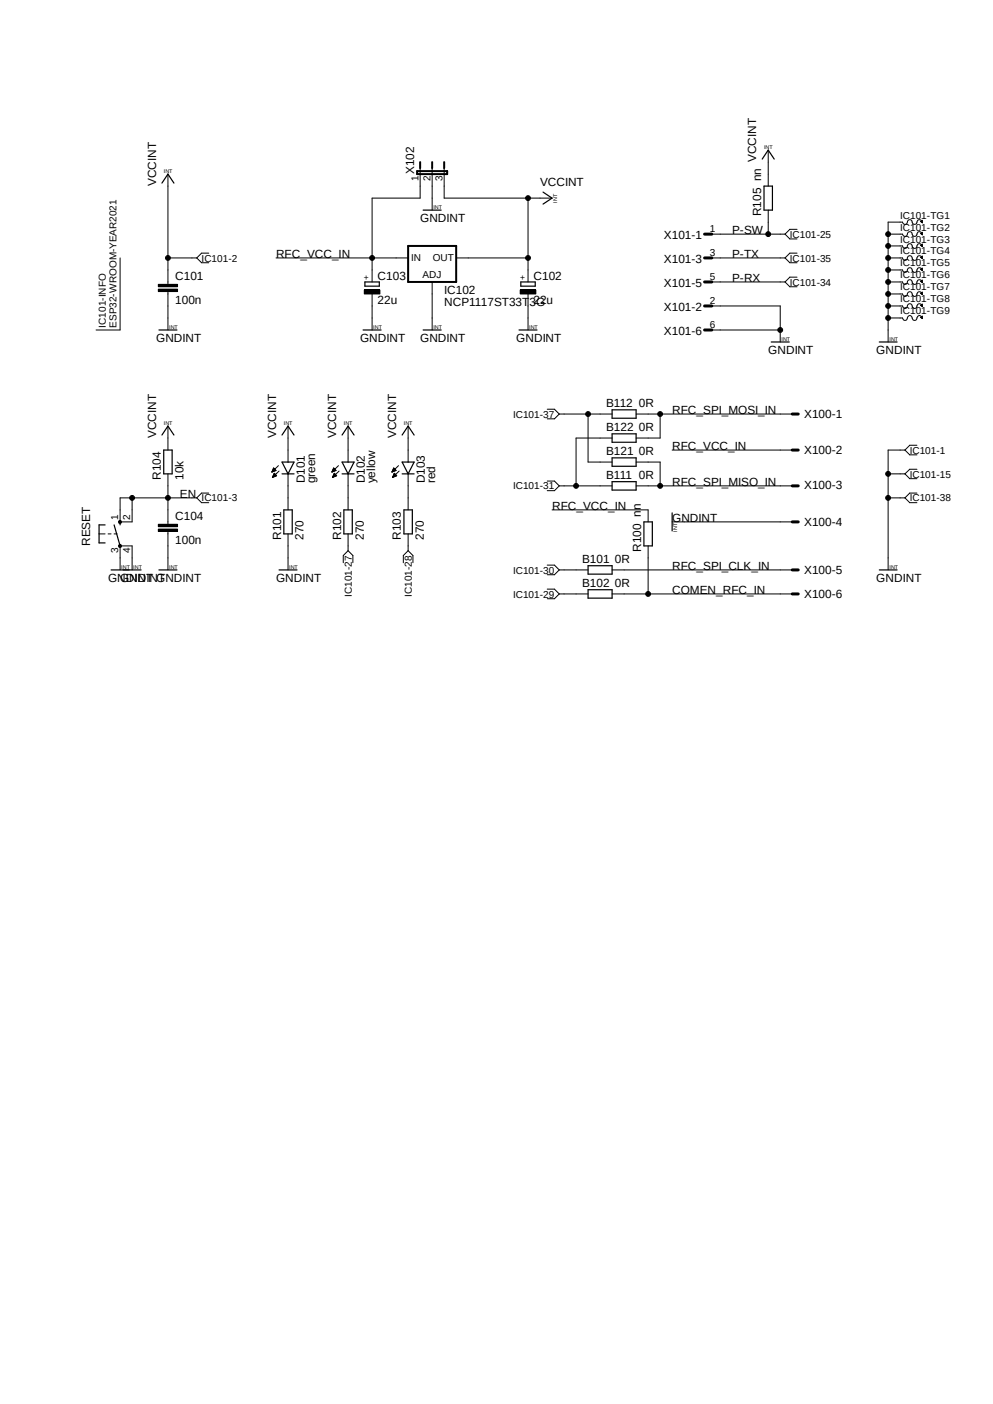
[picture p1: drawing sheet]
<svg xmlns="http://www.w3.org/2000/svg" width="210mm" height="297mm" viewBox="0 0 210 297" stroke-linecap="round" stroke-linejoin="round" font-family="sans-serif">
<path d="M16.4 24.2l185.5 103.4M201.9 24.2l-185.5 103.4" fill="none" stroke="#fff" stroke-width=".21"/>
<g fill="none" stroke="#000" stroke-width=".21">
<path d="M35.5 36.8v23.4M88.9 35.6v6.3h-10.2v17.7M91.4 35.6v8.8M93.9 35.6v6.3h22.9M162.5 31.7v7.7M25.4 54.6v15.2h-5.1M35.5 54.6h6.1M41.6 54.6l1 1h1.6M44.2 53.6h-1.6l-1 1M58.4 54.6h27.9M91.4 59.6v10.2M96.5 54.6h15.2"/>
<path d="M111.7 41.9v17.7M149.8 54.6h16.2M149.8 49.5h16.2M149.8 59.6h16.2M162.5 44.4v5.1M166 54.6l1 1h1.6M166 49.5l1 1h1.6M166 59.6l1 1.1h1.6M168.6 53.6h-1.6l-1 1M168.6 48.5h-1.6l-1 1M168.6 58.6h-1.6l-1 1M187.8 49.5h3.1a.57 .57 0 0 0 .7 .5 .57 .57 0 0 0 .4-.7 .56 .56 0 0 1 .7-.2 .56 .56 0 0 1 .3 .6 .56 .56 0 0 0 .7 .2 .56 .56 0 0 0 .3-.6 .49 .49 0 0 1 .6-.3 .49 .49 0 0 1 .3 .5"/>
<path d="M187.8 57.1h3.1a.56 .56 0 0 0 .6 .5 .56 .56 0 0 0 .5-.7 .56 .56 0 0 1 .7-.2 .56 .56 0 0 1 .3 .7 .56 .56 0 0 0 .7 .2 .56 .56 0 0 0 .3-.7 .49 .49 0 0 1 .6-.3 .49 .49 0 0 1 .3 .5M187.8 59.6h3.1a.56 .56 0 0 0 .6 .6 .56 .56 0 0 0 .5-.8 .56 .56 0 0 1 .7-.2 .56 .56 0 0 1 .3 .7 .56 .56 0 0 0 .7 .2 .56 .56 0 0 0 .3-.7 .49 .49 0 0 1 .6-.2 .49 .49 0 0 1 .3 .4M194.7 46.9l.4-.3v.5zM194.7 49.4l.4-.3v.6zM194.7 51.9l.4-.3v.6zM194.7 54.4l.4-.2v.5zM194.7 57l.4-.3v.5zM194.7 59.5l.4-.2v.5zM194.8 46.9l.3 .2M194.8 49.4l.3 .3M194.8 51.9l.3 .3M194.8 54.4l.3 .3"/>
<path d="M194.8 57l.3 .2M194.8 59.5l.3 .3M194.9 47a.54 .54 0 0 0-.6-.5 .54 .54 0 0 0-.4 .7 .56 .56 0 0 1-.7 .2 .56 .56 0 0 1-.3-.7 .56 .56 0 0 0-.7-.2 .56 .56 0 0 0-.3 .7 .52 .52 0 0 1-.6 .3 .52 .52 0 0 1-.4-.5h-3.1v25.3M194.9 52a.55 .55 0 0 0-.6-.4 .55 .55 0 0 0-.4 .7 .56 .56 0 0 1-.7 .2 .56 .56 0 0 1-.3-.7 .56 .56 0 0 0-.7-.2 .56 .56 0 0 0-.3 .7 .52 .52 0 0 1-.6 .2 .52 .52 0 0 1-.4-.5h-3.1M194.9 54.6a.55 .55 0 0 0-.6-.5 .55 .55 0 0 0-.4 .7 .56 .56 0 0 1-.7 .2 .56 .56 0 0 1-.3-.6 .56 .56 0 0 0-.7-.3 .56 .56 0 0 0-.3 .7 .52 .52 0 0 1-.6 .3 .52 .52 0 0 1-.4-.5h-3.1M194.9 46.7l.2 .4M194.9 49.3l.2 .4M194.9 51.8l.2 .4M194.9 54.3l.2 .4M194.9 56.9l.2 .3M194.9 59.4l.2 .4M33.5 61.2h4v.5h-4z"/>
<path d="M33.5 60.2h4v.5h-4zM35.5 61.7v8.1M77 61.3h3.3v.9h-3.3zM78.7 62.2v7.6M110 61.3h3.3v.9h-3.3zM111.7 62.2v7.6M149.8 69.8h15.2M149.8 64.7h15.2v7.6M187.8 62.2h3.1a.56 .56 0 0 0 .6 .5 .56 .56 0 0 0 .5-.7 .56 .56 0 0 1 .7-.2 .56 .56 0 0 1 .3 .6 .48 .48 0 0 0 .6 .3 .48 .48 0 0 0 .3-.5 .51 .51 0 0 1 .5-.5 .51 .51 0 0 1 .5 .5M194.7 62.1l.4-.3v.5zM194.7 64.6l.4-.3v.6zM194.7 67.1l.4-.2v.5z"/>
<path d="M194.8 62.1l.3 .2M194.8 64.6l.3 .3M194.8 67.1l.3 .3M194.9 64.7a.54 .54 0 0 0-.6-.4 .54 .54 0 0 0-.4 .6 .55 .55 0 0 1-.7 .3 .55 .55 0 0 1-.3-.7 .56 .56 0 0 0-.7-.2 .56 .56 0 0 0-.3 .6 .51 .51 0 0 1-.6 .3 .51 .51 0 0 1-.4-.5h-3.1M194.9 67.3a.54 .54 0 0 0-.6-.5 .54 .54 0 0 0-.4 .7 .55 .55 0 0 1-.7 .2 .55 .55 0 0 1-.3-.6 .55 .55 0 0 0-.7-.3 .55 .55 0 0 0-.3 .7 .51 .51 0 0 1-.6 .3 .51 .51 0 0 1-.4-.5h-3.1M194.9 61.9l.2 .4M194.9 64.5l.2 .4M194.9 67l.2 .4M35.5 90.1v5.1M57.5 99.8h.2M57.6 99.7h.3M57.6 99.7h.5"/>
<path d="M57.7 99.6h.6M57.7 99.5h.6M57.7 99.4h.6M57.7 99.3h.5M57.8 99.2h.3M57.8 99.1h.2M57.9 99l-.4 .9M57.9 99l.5 .5-.9 .4M57.9 99h.1M58.9 98.5l-1.4 1.4M59 99.7l-1.4 1.3M60.9 90.1v7.6"/>
<path d="M70.2 99.8h.2M70.3 99.7h.3M70.3 99.7h.4M70.3 99.6h.7M70.4 99.5h.6M70.4 99.4h.6M70.4 99.3h.5M70.5 99.2h.3M70.5 99.1h.2M70.6 99h.1M70.6 99l-.4 .9M70.6 99l.5 .5-.9 .4"/>
<path d="M71.6 98.5l-1.4 1.4M71.7 99.7l-1.4 1.3M73.6 90.1v7.6M82.9 99.8h.2M82.9 99.7h.3M83 99.7h.4M83 99.6h.7M83.1 99.5h.6M83.1 99.4h.6M83.1 99.3h.5M83.2 99.2h.3M83.2 99.1h.2"/>
<path d="M83.8 99.5l-.5-.5-.4 .9M83.8 99.5l-.9 .4M84.3 98.5l-1.4 1.4M84.4 99.7l-1.4 1.3M86.3 90.1v7.6M115.7 86.6h1.6l1 1M118.3 87.6h11.2M118.3 87.6l-1 1h-1.6M124.4 87.6v10.1h5.1M129.5 92.7h-7.7v10.1M134.5 87.6h33.1M134.5 97.7h5.1v5.1"/>
<path d="M139.6 87.6v5.1h-5.1M142.2 95.2h25.4M191.4 95.2h-3.6v25.4M191.4 95.2l1 1h1.5M193.9 94.2h-1.5l-1 1M193.9 99.3h-1.5l-1 .9M21 112.9h1.2M22.9 112.9h.6M24.1 112.9h.7M25.1 115.3l.3-.2 .2 .2v.4h-.5zM25.1 110.2l.3-.1 .2 .1v.5h-.5zM27.9 105.3v5.1h-2.5v-5.1h16.2"/>
<path d="M33.5 111.9h4v.5h-4zM33.5 110.9h4v.5h-4zM35.5 100.2v10.7M35.5 112.4v8.2M41.6 105.3l1 1h1.6M44.2 104.3h-1.6l-1 1M57.7 101h.1M57.7 100.9h.3M57.7 100.8h.5M57.7 100.7h.7M57.8 100.6h.7M57.8 100.5h.6"/>
<path d="M57.9 100.5h.4M57.9 100.3h.3M58 100.2h.1M58 100.1l-.4 .9M58 100.1l.5 .5M58.5 100.6l-.9 .4M60.9 100.2v7.7M60.9 112.9v7.7M70.4 101h.1M70.4 100.9h.3M70.4 100.8h.5M70.4 100.7h.7"/>
<path d="M70.5 100.6h.7M70.5 100.5h.6M70.6 100.5h.4M70.6 100.3h.3M70.7 100.2h.1M70.7 100.1l-.4 .9M70.7 100.1l.5 .5-.9 .4M73.6 100.2v7.7M73.6 112.9v3.6M73.6 116.5l1 1v1.5M73.6 116.5l-1 1v1.5M83 101h.1"/>
<path d="M83.1 100.9h.3M83.1 100.8h.5M83.1 100.7h.7M83.2 100.6h.7M83.2 100.5h.6M83.3 100.5h.4M83.3 100.3h.3M83.4 100.2h.1M83.4 100.1l.5 .5-.9 .4zM86.3 100.2v7.7M86.3 112.9v3.6M86.3 116.5l1 1v1.5"/>
<path d="M86.3 116.5l-1 1v1.5M115.7 119.5h1.6l1 1.1M115.7 101.8h1.6l1 1M116.8 107.9h20.3v2.5M118.3 102.8h11.2M118.3 102.8l-1 1h-1.6M134.5 102.8h33.1M137.1 115.5v10.1M142.2 110.4h25.4M187.8 105.3h3.6M187.8 100.2h3.6M191.4 105.3l1 1h1.5"/>
<path d="M191.4 100.2l1 1.1h1.5M193.9 104.3h-1.5l-1 1M25.4 120.6v-5.1h2.5v5.1M115.7 124.6h1.6l1 1M118.3 120.6h6.1M118.3 125.6h6.1M118.3 120.6l-1 1h-1.6M118.3 125.6l-1 1.1h-1.6M129.5 120.6h38.1M129.5 125.6h38.1"/>
<circle cx="35.5" cy="54.6" r=".51"/>
<circle cx="78.7" cy="54.6" r=".51"/>
<circle cx="111.7" cy="54.6" r=".51"/>
<circle cx="111.7" cy="41.9" r=".51"/>
<circle cx="162.5" cy="49.5" r=".51"/>
<circle cx="187.8" cy="52" r=".51"/>
<circle cx="187.8" cy="59.6" r=".51"/>
<circle cx="187.8" cy="57.1" r=".51"/>
<circle cx="187.8" cy="49.5" r=".51"/>
<circle cx="187.8" cy="54.6" r=".51"/>
<circle cx="165" cy="69.8" r=".51"/>
<circle cx="187.8" cy="62.2" r=".51"/>
<circle cx="187.8" cy="64.7" r=".51"/>
<circle cx="187.8" cy="67.3" r=".51"/>
<circle cx="124.4" cy="87.6" r=".51"/>
<circle cx="139.6" cy="87.6" r=".51"/>
<circle cx="27.9" cy="105.3" r=".51"/>
<circle cx="35.5" cy="105.3" r=".51"/>
<circle cx="121.8" cy="102.8" r=".51"/>
<circle cx="139.6" cy="102.8" r=".51"/>
<circle cx="187.8" cy="105.3" r=".51"/>
<circle cx="187.8" cy="100.2" r=".51"/>
<circle cx="137.1" cy="125.6" r=".51"/>
</g>
<path d="M88.2 36.2h6.4v.6h-6.4zM88.9 34.3v1.3M91.4 34.3v1.3M93.9 34.3v1.3M86.3 52h10.2v7.6h-10.2z" fill="none" stroke="#000" stroke-width=".42"/>
<g fill="none" stroke="#000" stroke-width=".25">
<path d="M34.2 38.7l1.3-1.9 1.3 1.9M161.2 33.7l1.3-2 1.2 2M161.6 39.4h1.8v5h-1.8zM77.2 59.6h3v.9h-3zM89.5 44.4h3.8M110.2 59.6h3v.9h-3zM114.9 40.6l1.9 1.3-1.9 1.3M33.6 69.8h3.8M76.8 69.8h3.8M89.5 69.8h3.8M109.8 69.8h3.8M163.1 72.3h3.8"/>
<path d="M186 72.3h3.7M34.2 92l1.3-1.9 1.3 1.9M34.6 95.2h1.8v5h-1.8zM59.6 97.7h2.6l-1.3 2.5zM59.6 92l1.3-1.9 1.3 1.9M72.3 97.7h2.6l-1.3 2.5zM72.3 92l1.3-1.9 1.3 1.9M85 97.7h2.6l-1.3 2.5zM85 92l1.3-1.9 1.3 1.9M129.5 86.7h5v1.8h-5zM129.5 91.8h5v1.8h-5zM129.5 96.9h5v1.7h-5z"/>
<path d="M22.2 111h-1.2v3.9h1.2M24.1 111l1.3 4.5M25.4 110.4v.6M59.6 100.2h2.6M60 107.9h1.8v5h-1.8zM72.3 100.2h2.6M72.7 107.9h1.8v5h-1.8zM85 100.2h2.6M85.4 107.9h1.8v5h-1.8zM124.4 119.7h5.1v1.8h-5.1zM129.5 101.9h5v1.8h-5zM136.2 110.4h1.8v5.1h-1.8z"/>
<path d="M142.2 108.5v3.8M23.5 120.6h6.3M33.6 120.6h3.8M59 120.6h3.8M124.4 124.8h5.1v1.7h-5.1zM186 120.6h3.7"/>
</g>
<g fill="#000">
<path d="M33.5 61.2h4v.5h-4z" fill-rule="evenodd"/>
<path d="M33.5 60.2h4v.5h-4z" fill-rule="evenodd"/>
<path d="M77 61.3h3.3v.9h-3.3z" fill-rule="evenodd"/>
<path d="M110 61.3h3.3v.9h-3.3z" fill-rule="evenodd"/>
<path d="M25.1 115.3l.3-.2 .2 .2v.4h-.5z" fill-rule="evenodd"/>
<path d="M25.1 110.2l.3-.1 .2 .1v.5h-.5z" fill-rule="evenodd"/>
<path d="M33.5 111.9h4v.5h-4z" fill-rule="evenodd"/>
<path d="M33.5 110.9h4v.5h-4z" fill-rule="evenodd"/>
<circle cx="35.5" cy="54.6" r=".51"/>
<circle cx="78.7" cy="54.6" r=".51"/>
<circle cx="111.7" cy="54.6" r=".51"/>
<circle cx="111.7" cy="41.9" r=".51"/>
<circle cx="162.5" cy="49.5" r=".51"/>
<circle cx="187.8" cy="52" r=".51"/>
<circle cx="187.8" cy="59.6" r=".51"/>
<circle cx="187.8" cy="57.1" r=".51"/>
<circle cx="187.8" cy="49.5" r=".51"/>
<circle cx="187.8" cy="54.6" r=".51"/>
<circle cx="165" cy="69.8" r=".51"/>
<circle cx="187.8" cy="62.2" r=".51"/>
<circle cx="187.8" cy="64.7" r=".51"/>
<circle cx="187.8" cy="67.3" r=".51"/>
<circle cx="124.4" cy="87.6" r=".51"/>
<circle cx="139.6" cy="87.6" r=".51"/>
<circle cx="27.9" cy="105.3" r=".51"/>
<circle cx="35.5" cy="105.3" r=".51"/>
<circle cx="121.8" cy="102.8" r=".51"/>
<circle cx="139.6" cy="102.8" r=".51"/>
<circle cx="187.8" cy="105.3" r=".51"/>
<circle cx="187.8" cy="100.2" r=".51"/>
<circle cx="137.1" cy="125.6" r=".51"/>
</g>
<path d="M149 49.5h1.5M149 54.6h1.5M149 59.6h1.5M149 64.7h1.5M149 69.8h1.5M167.6 87.6h1.2M167.6 95.2h1.2M167.6 102.8h1.2M167.6 110.4h1.2M167.6 120.6h1.2M167.6 125.6h1.2" fill="none" stroke="#000" stroke-width=".64"/>
<g font-size="2.5">
<text x="159.9" y="34.3" transform="rotate(-90 159.9 34.3)">VCCINT</text>
<text x="33" y="39.4" transform="rotate(-90 33 39.4)">VCCINT</text>
<text x="87.6" y="36.8" transform="rotate(-90 87.6 36.8)">X102</text>
<text x="114.2" y="39.4">VCCINT</text>
<text x="88.9" y="47">GNDINT</text>
<text x="161" y="45.7" transform="rotate(-90 161 45.7)">R105 nn</text>
<text x="140.4" y="50.5">X101-1</text>
<text x="154.9" y="49.5">P-SW</text>
<text x="37" y="59.3">C101</text>
<text x="58.4" y="54.6">RFC_VCC_IN</text>
<text x="79.8" y="59.2">C103</text>
<text x="112.8" y="59.2">C102</text>
<text x="140.4" y="55.6">X101-3</text>
<text x="154.9" y="59.6">P-RX</text>
<text x="154.9" y="54.6">P-TX</text>
<text x="37" y="64.3">100n</text>
<text x="79.8" y="64.3">22u</text>
<text x="93.9" y="64.7">NCP1117ST33T3G</text>
<text x="93.9" y="62.2">IC102</text>
<text x="112.8" y="64.3">22u</text>
<text x="140.4" y="65.7">X101-2</text>
<text x="140.4" y="60.7">X101-5</text>
<text x="140.4" y="70.8">X101-6</text>
<text x="33" y="72.3">GNDINT</text>
<text x="76.2" y="72.3">GNDINT</text>
<text x="88.9" y="72.3">GNDINT</text>
<text x="109.2" y="72.3">GNDINT</text>
<text x="162.5" y="74.9">GNDINT</text>
<text x="185.3" y="74.9">GNDINT</text>
<text x="128.2" y="86.1">B112</text>
<text x="135.1" y="86.1">0R</text>
<text x="142.2" y="87.6">RFC_SPI_MOSI_IN</text>
<text x="170.1" y="88.4">X100-1</text>
<text x="33" y="92.7" transform="rotate(-90 33 92.7)">VCCINT</text>
<text x="58.4" y="92.7" transform="rotate(-90 58.4 92.7)">VCCINT</text>
<text x="71.1" y="92.7" transform="rotate(-90 71.1 92.7)">VCCINT</text>
<text x="83.8" y="92.7" transform="rotate(-90 83.8 92.7)">VCCINT</text>
<text x="128.2" y="91.1">B122</text>
<text x="135.1" y="91.1">0R</text>
<text x="142.2" y="95.2">RFC_VCC_IN</text>
<text x="170.1" y="96">X100-2</text>
<text x="34" y="101.5" transform="rotate(-90 34 101.5)">R104</text>
<text x="38.8" y="101.5" transform="rotate(-90 38.8 101.5)">10k</text>
<text x="128.2" y="101.3">B111</text>
<text x="128.2" y="96.2">B121</text>
<text x="135.1" y="101.3">0R</text>
<text x="135.1" y="96.2">0R</text>
<text x="38.1" y="105.3">EN</text>
<text x="64.5" y="102.3" transform="rotate(-90 64.5 102.3)">D101</text>
<text x="66.6" y="102.3" transform="rotate(-90 66.6 102.3)">green</text>
<text x="77.2" y="102.3" transform="rotate(-90 77.2 102.3)">D102</text>
<text x="79.3" y="102.3" transform="rotate(-90 79.3 102.3)">yellow</text>
<text x="89.9" y="102.3" transform="rotate(-90 89.9 102.3)">D103</text>
<text x="92" y="102.3" transform="rotate(-90 92 102.3)">red</text>
<text x="116.8" y="107.9">RFC_VCC_IN</text>
<text x="142.2" y="102.8">RFC_SPI_MISO_IN</text>
<text x="170.1" y="103.5">X100-3</text>
<text x="37" y="110">C104</text>
<text x="142.2" y="110.4">GNDINT</text>
<text x="170.1" y="111.2">X100-4</text>
<text x="19" y="115.5" transform="rotate(-90 19 115.5)">RESET</text>
<text x="37" y="115.1">100n</text>
<text x="59.4" y="114.2" transform="rotate(-90 59.4 114.2)">R101</text>
<text x="64.2" y="114.2" transform="rotate(-90 64.2 114.2)">270</text>
<text x="72.1" y="114.2" transform="rotate(-90 72.1 114.2)">R102</text>
<text x="76.9" y="114.2" transform="rotate(-90 76.9 114.2)">270</text>
<text x="84.8" y="114.2" transform="rotate(-90 84.8 114.2)">R103</text>
<text x="89.6" y="114.2" transform="rotate(-90 89.6 114.2)">270</text>
<text x="123.1" y="119.1">B101</text>
<text x="130.1" y="119">0R</text>
<text x="135.6" y="116.8" transform="rotate(-90 135.6 116.8)">R100 nn</text>
<text x="22.9" y="123.1">GNDINT GNDINT</text>
<text x="25.4" y="123.1">GNDINT</text>
<text x="58.4" y="123.1">GNDINT</text>
<text x="123.1" y="124.2">B102</text>
<text x="130.1" y="124.1">0R</text>
<text x="142.2" y="120.6">RFC_SPI_CLK_IN</text>
<text x="142.2" y="125.6">COMEN_RFC_IN</text>
<text x="170.1" y="121.3">X100-5</text>
<text x="185.3" y="123.1">GNDINT</text>
<text x="170.1" y="126.4">X100-6</text>
</g>
<g font-size="2.1">
<text x="88.5" y="38.4" transform="rotate(-90 88.5 38.4)">1</text>
<text x="91" y="38.4" transform="rotate(-90 91 38.4)">2</text>
<text x="93.6" y="38.4" transform="rotate(-90 93.6 38.4)">3</text>
<text x="190.4" y="46.2">IC101-TG1</text>
<text x="150.1" y="49.1">1</text>
<text x="167" y="50.3">IC101-25</text>
<text x="190.4" y="48.8">IC101-TG2</text>
<text x="190.4" y="51.3">IC101-TG3</text>
<text x="190.4" y="53.8">IC101-TG4</text>
<text x="42.6" y="55.3">IC101-2</text>
<text x="87" y="55.2">IN</text>
<text x="89.4" y="58.9">ADJ</text>
<text x="91.5" y="55.2">OUT</text>
<text x="150.1" y="54.2">3</text>
<text x="150.1" y="59.3">5</text>
<text x="167" y="55.3">IC101-35</text>
<text x="190.4" y="56.3">IC101-TG5</text>
<text x="190.4" y="58.9">IC101-TG6</text>
<text x="150.1" y="64.4">2</text>
<text x="167" y="60.4">IC101-34</text>
<text x="190.4" y="61.4">IC101-TG7</text>
<text x="190.4" y="64">IC101-TG8</text>
<text x="22.4" y="69.3" transform="rotate(-90 22.4 69.3)">IC101-INFO</text>
<text x="24.6" y="69.3" transform="rotate(-90 24.6 69.3)">ESP32-WROOM-YEAR2021</text>
<text x="150.1" y="69.5">6</text>
<text x="190.4" y="66.5">IC101-TG9</text>
<text x="108.5" y="88.3">IC101-37</text>
<text x="192.4" y="96">IC101-1</text>
<text x="192.4" y="101">IC101-15</text>
<text x="42.6" y="106.1">IC101-3</text>
<text x="108.5" y="103.5">IC101-31</text>
<text x="192.4" y="106.1">IC101-38</text>
<text x="25" y="110.1" transform="rotate(-90 25 110.1)">1</text>
<text x="27.6" y="110.1" transform="rotate(-90 27.6 110.1)">2</text>
<text x="25" y="117.1" transform="rotate(-90 25 117.1)">3</text>
<text x="27.6" y="117.1" transform="rotate(-90 27.6 117.1)">4</text>
<text x="108.5" y="121.3">IC101-30</text>
<text x="74.4" y="126.3" transform="rotate(-90 74.4 126.3)">IC101-27</text>
<text x="87.1" y="126.3" transform="rotate(-90 87.1 126.3)">IC101-28</text>
<text x="108.5" y="126.4">IC101-29</text>
</g>
<g font-size="1.8">
<text x="78.1" y="59.3" transform="rotate(-90 78.1 59.3)">+</text>
<text x="111.1" y="59.3" transform="rotate(-90 111.1 59.3)">+</text>
</g>
<g font-size="1.1">
<text x="161.6" y="31.5">INT</text>
<text x="34.6" y="36.6">INT</text>
<text x="91.7" y="44.2">INT</text>
<text x="117.8" y="42.8" transform="rotate(-90 117.8 42.8)">INT</text>
<text x="35.8" y="69.6">INT</text>
<text x="79" y="69.6">INT</text>
<text x="91.7" y="69.6">INT</text>
<text x="111.9" y="69.6">INT</text>
<text x="165.3" y="72.1">INT</text>
<text x="188.1" y="72.1">INT</text>
<text x="34.6" y="89.9">INT</text>
<text x="60" y="89.9">INT</text>
<text x="72.7" y="89.9">INT</text>
<text x="85.4" y="89.9">INT</text>
<text x="143.2" y="112.5" transform="rotate(-90 143.2 112.5)">INT</text>
<text x="25.7" y="120.3">INT</text>
<text x="28.2" y="120.3">INT</text>
<text x="35.8" y="120.3">INT</text>
<text x="61.2" y="120.3">INT</text>
<text x="188.1" y="120.3">INT</text>
</g>
</svg>
